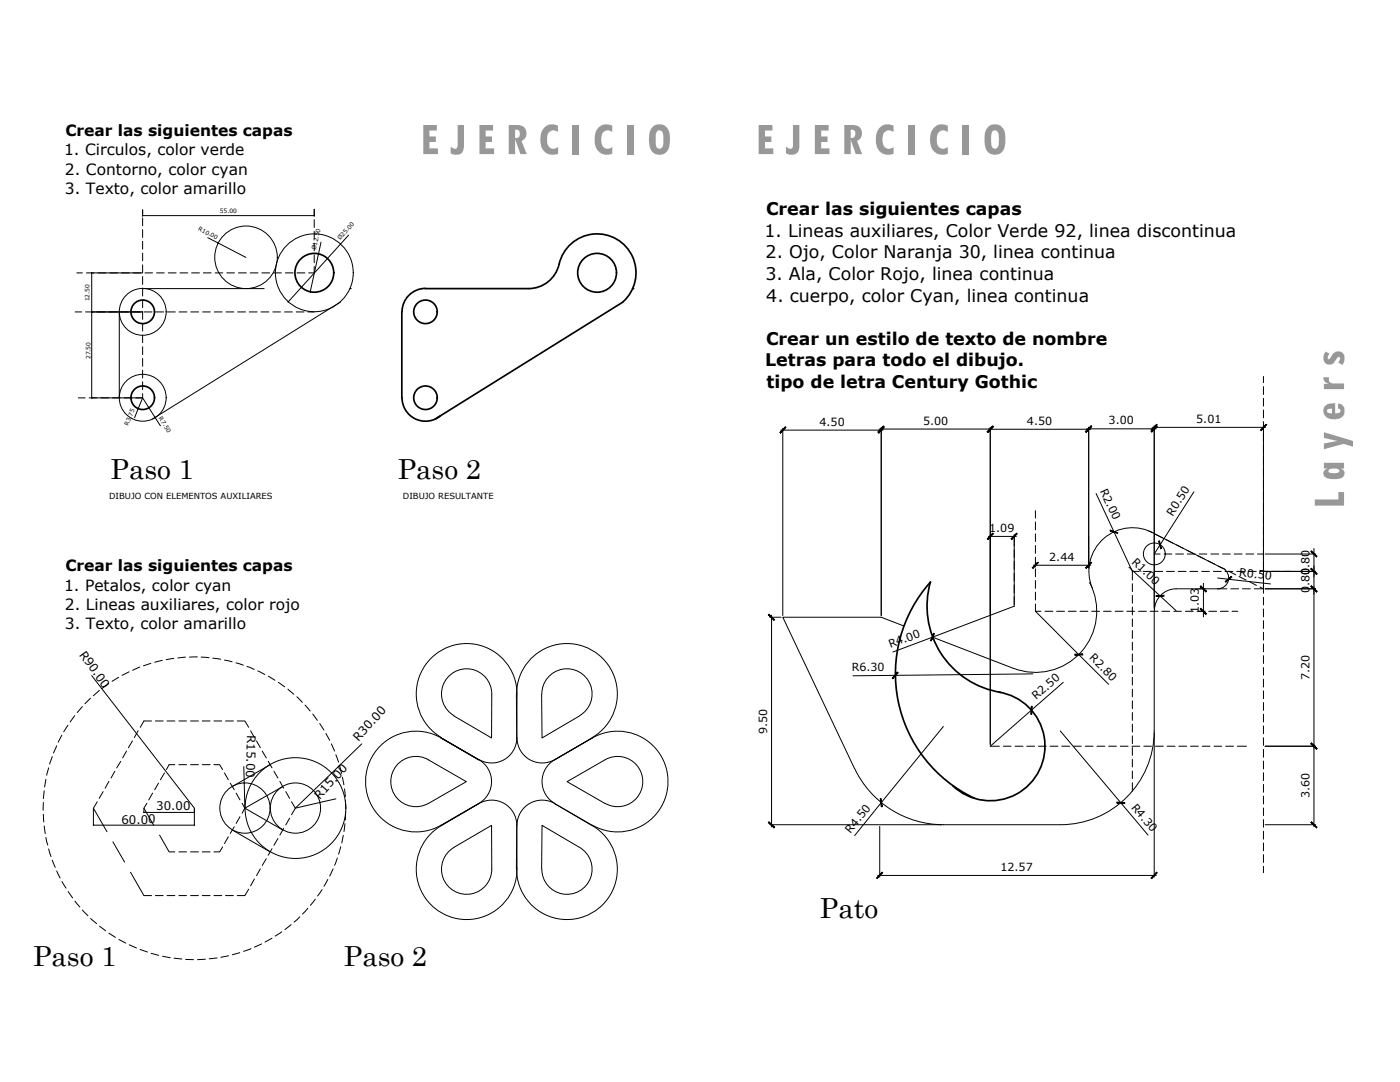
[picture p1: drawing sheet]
<svg xmlns="http://www.w3.org/2000/svg" width="279mm" height="216mm" viewBox="0 0 279 216" stroke-linecap="round" stroke-linejoin="round" font-family="sans-serif">
<!-- layer: 0 -->
<g fill="none" stroke="#000" stroke-width=".34">
<path d="M84.9 57.5a4.7 4.7 0 0 0-4.7 4.7M111.6 52.7a6.2 6.2 0 0 1-6.1 4.9h-20.6M111.6 52.7a7.8 7.8 0 0 1 11.5-5 7.8 7.8 0 0 1 1.3 12.5M80.2 62.2v17.2M80.2 79.4a4.7 4.7 0 0 0 2.7 4.2 4.7 4.7 0 0 0 5-.6M124.3 60.3l-37.5 23.3"/>
<circle cx="62.7" cy="54.4" r="3.9"/>
<circle cx="119.2" cy="54.4" r="3.9"/>
<circle cx="28.5" cy="62.2" r="2.35"/>
<circle cx="28.5" cy="79.4" r="2.35"/>
<circle cx="84.9" cy="79.4" r="2.35"/>
<circle cx="84.9" cy="62.2" r="2.35"/>
</g>
<g fill="none" stroke="#000" stroke-width=".2">
<path d="M15.3 54.5h1.1M18.3 54.4l.1 .1M18.3 54.4v25M28.4 43h34.4M28.5 41.8v1.3M28.5 43.5v1.6M28.5 45.8v1.6M28.5 48.1v1.6M28.5 50.5v1.5M28.5 52.8v1.6l-11.3 .1M28.5 55.2v1.5M28.5 57.5v1.6"/>
<path d="M28.5 59.8v1.6M28.5 57.6h24.2M28.5 43l-.1 .1M28.9 54.5h1.6M31.3 54.5h1.5M33.6 54.5h1.6M35.9 54.5h1.6M38.2 54.5h1.6M40.6 54.5h1.5M41.5 47.4l7.6 4M42.9 54.5h1.6M43.6 48.5h-.2"/>
<path d="M45.3 54.5h1.5M47.6 54.5h1.6M49.9 54.5h1.6M52.3 54.5h1.5M54.6 54.5h1.5M57 54.5h1.5M59.3 54.5h1.5M61.9 58.2l.1 .2M62.7 53.2v1.3h-1.1M62.7 41.8v1.3M62.7 43.8v1.6M62.7 46.2v1.5"/>
<path d="M62.7 48.5v1.6M62.7 50.9v1.5M62.8 43l-.1 .1M63.5 50.6l.1 .2M64.1 48.3l-2.2 10M68 48.6v.2M69.6 46.9l-12.1 13.4M15 62.2h1.3M15.6 79.4h1.4M17.1 62.2h11.3M17.8 79.4h10.7M18.3 62.2l.1 .1"/>
<path d="M18.3 79.3l.1 .2M23.8 62.2v17.2M28.5 62.2v1.5M28.5 64.5v1.6M28.5 66.9v1.5M28.5 69.2v1.6M28.5 71.5v1.6M28.5 73.8v1.6M28.5 76.2v1.5M28.5 78.5v.9M28.5 79.4l-1.6 4M28.5 79.4l3.5 5.6"/>
<path d="M28.8 62.2h1.5M31.1 62.2h1.6M33.4 62.2h1.6M35.7 62.2h1.6M38.1 62.2h1.5M40.4 62.2h1.6M42.8 62.2h1.5M45.1 62.2h1.6M47.4 62.2h1.6M49.8 62.2h1.5M52.1 62.2h1.6M54.5 62.2h1.5"/>
<path d="M56.8 62.2h1.5M57.5 60.1v.2M59.1 62.2h1.6M61.4 62.2h1.3M68 60.3l-37.6 23.3M27.5 81.4l.1 .2M30.9 83.3l.2 .1M18 139.3l-1.1 1.1M18.3 134.8l20.5 26.5M19.8 137.8l-1.2 1M20.2 137.4h.2M21.7 136.4l-1.2 .9"/>
<path d="M23.7 135.1l-1.3 .8M25.8 134l-1.4 .8M27.9 133.1l-1.4 .6M30.1 132.3l-1.5 .6M32.4 131.8l-1.5 .3M34.7 131.4l-1.5 .2M37 131.1l-1.5 .2M39.4 131.1h-1.6M40.1 131.1l1.6 .1M42.5 131.3l1.5 .2M44.8 131.7l1.5 .4M47.1 132.3l1.5 .4"/>
<path d="M49.3 133l1.4 .6M51.4 133.9l1.4 .7M53.6 134.9l1.3 .8M55.6 136.2l1.2 .8M57.5 137.5l1.1 1M59.2 139l1.1 1.1M98.1 138.5a5 5 0 0 0-7.5-4.4 5 5 0 0 0 0 8.7M98.1 138.5v8.7l-7.5-4.4M103.1 138.6v8.7M103.1 138.5a10.1 10.1 0 0 1 15-8.8 10.1 10.1 0 0 1 .1 17.4M108.1 138.5l.1 8.7 7.5-4.4M108.1 138.5a5 5 0 0 1 7.5-4.4 5 5 0 0 1 .1 8.7"/>
<path d="M8.8 157.8l-.1 1.6M9.2 155.5l-.3 1.5M9.7 153.2l-.4 1.5M10.4 151l-.5 1.5M11.3 148.8l-.6 1.5M12.3 146.7l-.7 1.4M13.6 144.7l-.9 1.3M14.9 142.8l-.9 1.3M16.4 141l-1 1.2M19.4 160l-.8 1.3 2.8 4.7M20.6 158l-.8 1.3M21.7 155.9l-.7 1.4"/>
<path d="M22.9 153.9l-.7 1.4M24.1 151.9l-.8 1.3M25.2 149.9l-.7 1.3M26.4 147.8l-.8 1.4M27.6 145.8l-.8 1.4M30.2 143.9h-1.5l-.7 1.2M30.5 158.3l-.8 1.3M31 143.9h1.6M31.6 156.3l-.7 1.3M32.8 154.2l-.8 1.4M33.3 143.9h1.6M34.9 152.6h-1.1l-.6 1"/>
<path d="M35.7 143.9h1.5M35.7 152.6h1.5M38 143.9h1.6M38 152.6h1.6M40.4 143.9h1.5M40.4 152.6h1.5M42.7 152.6h1.1l.6 1M42.7 143.9h1.6M44.8 154.2l.8 1.4M45 143.9h1.6M45.9 156.3l.9 1.3M47.1 158.3l.8 1.3"/>
<path d="M47.3 143.9h1.6l.7 1.2M48.7 153l.2 8.3M48.7 156.2l.1 .1M50 145.8l.8 1.4M51.2 147.8l.8 1.4M52.3 149.9l.8 1.3M53.5 151.9l.8 1.3M53.9 152.6l-7.5 4.3M54.7 153.9l.8 1.4M55.9 155.9l.7 1.4M56.4 156.9l-7.5 4.4 7.5 4.3M57 158l.8 1.3"/>
<path d="M58.2 160l.7 1.3-.7 1.3M60.9 140.7l1 1.2M62.4 142.5l.9 1.2M63.8 144.4l.9 1.3M65 146.4l.8 1.3M66.1 148.4l.7 1.5M66.2 154.2v.1M67 150.6l.6 1.5M67.8 152.8l.4 1.5M68.3 155.1l.3 1.5M68.8 157.4l.1 1.5M68.9 159.7l.1 1.6"/>
<path d="M72.2 148.4l-13.3 12.9 8.1-1.9M85.5 151.6l7.6 4.4-7.6 4.3M85.5 151.6a5 5 0 0 0-7.5 4.3 5 5 0 0 0 7.5 4.4M88 147.2l7.5 4.4M88 147.1a10.1 10.1 0 0 1 .2-17.4 10.1 10.1 0 0 1 15 8.8l-.1 8.8M95.6 151.6l-7.6-4.4a10.1 10.1 0 0 0-15 8.7 10.1 10.1 0 0 0 15 8.8M95.6 151.6a5 5 0 0 1 0 8.7M103.1 147.3a5 5 0 0 1-7.5 4.3M103.2 147.3a5 5 0 0 0 7.5 4.3M113.2 156l7.6-4.4a5 5 0 0 1 7.5 4.3 5 5 0 0 1-7.5 4.4zM118.2 147.2l-7.5 4.4a5 5 0 0 0 0 8.7l7.5 4.4M118.2 147.2l-7.5 4.4"/>
<path d="M118.2 147.2a10.1 10.1 0 0 1 15.1 8.7 10.1 10.1 0 0 1-15.1 8.8M8.7 160.1l-.1 1.6M8.7 162.5v1.5M8.8 164.8l.2 1.5M9.2 167.1l.3 1.5M9.7 169.4l.5 1.5M10.4 171.6l.6 1.5M11.3 173.8l.7 1.4M12.4 175.9l.8 1.3M13.6 177.9l.9 1.3M15 179.8l.9 1.2M18.6 161.3v3.3h20.2"/>
<path d="M18.7 164.6l-.1 .1M22.5 168l2.4 4M26 174l2.7 4.7h1.5M28.7 161.3v.9M28.7 162.1h10.1M28.8 162.1l-.1 .1M29.3 160.3l-.6 1 2 3.3M31 178.7h1.6M31.8 166.6l2 3.4h1.1M33.3 178.7h1.6M35.7 178.7h1.5M35.7 170h1.5"/>
<path d="M38 178.7h1.6M38 170h1.6M38.8 161.3v3.3M38.8 162.1l-.1 .1M38.8 164.6l-.1 .1M40.4 178.7h1.5M40.4 170h1.5M42.7 178.7h1.6M44.4 169l-.6 1h-1.1M45 178.7h1.6M45.6 167l-.8 1.3M46.4 165.6l7.5 4.4"/>
<path d="M46.8 165l-.9 1.3M47.9 163l-.8 1.3M48.3 160.3l.6 1-.6 1M49.6 177.4l-.7 1.3h-1.6M50.8 175.4l-.8 1.4M52 173.4l-.8 1.3M53.1 171.3l-.8 1.4M54.3 169.3l-.8 1.4M55.5 167.3l-.8 1.4M56.6 165.3l-.7 1.3M57.8 163.3l-.8 1.3M62.9 179.4l-1 1.3"/>
<path d="M63.9 160.1l-.1 .1M64.3 177.5l-.9 1.3M65.4 175.5l-.7 1.3M66.5 173.4l-.7 1.4M67.3 171.2l-.5 1.4M68 169l-.4 1.4M68.5 166.7l-.3 1.5M68.8 164.4l-.2 1.5M69 162l-.1 1.6M90.6 169.1l7.5-4.4v8.7M90.6 169.1a5 5 0 0 0 0 8.7 5 5 0 0 0 7.5-4.4M95.5 160.4l-7.5 4.4"/>
<path d="M95.6 160.3l-7.6 4.4M95.6 160.3a5 5 0 0 1 7.5 4.3M103.1 164.6l.1 8.8a10.1 10.1 0 0 1-15 8.8 10.1 10.1 0 0 1-.2-17.4M103.1 164.6v8.8M103.2 164.6a5 5 0 0 1 7.5-4.3l7.5 4.5M115.7 169.1l-7.5-4.4-.1 8.7M115.7 169.1a5 5 0 0 1-.1 8.7 5 5 0 0 1-7.5-4.4M118.2 164.8a10.1 10.1 0 0 1-.1 17.4 10.1 10.1 0 0 1-15-8.8M16.4 181.6l1.1 1.1M18.1 183.3l1.2 1M19.9 184.8l1.2 .9M21.7 186.2l1.3 .8"/>
<path d="M23.7 187.5l1.4 .7M25.8 188.5l1.4 .7M28 189.5l1.4 .5M30.2 190.2l1.5 .4M32.4 190.8l1.6 .3M34.7 191.2l1.6 .2M37.1 191.4l1.5 .1M41 191.4l-1.6 .1M43.3 191.1l-1.5 .2M45.6 190.7l-1.5 .3M47.9 190.1l-1.5 .4M50.1 189.3l-1.5 .5"/>
<path d="M52.2 188.4l-1.4 .6M54.3 187.2l-1.4 .8M56.2 185.9l-1.3 .9M58.1 184.5l-1.2 1M59.8 182.9l-1.1 1.1M61.4 181.2l-1 1.2"/>
<circle cx="49.1" cy="51.3" r="6.2"/>
<circle cx="62.7" cy="54.4" r="7.8"/>
<circle cx="28.5" cy="62.2" r="4.7"/>
<circle cx="28.5" cy="79.4" r="4.7"/>
<circle cx="48.9" cy="161.2" r="5"/>
<circle cx="59" cy="161.2" r="10.1"/>
<circle cx="59" cy="161.2" r="5"/>
</g>
<path d="M69.9 57.6h.1" fill="none" stroke="#000" stroke-width=".25"/>
<circle cx="126.3" cy="57.6" r=".17" fill="#000"/>
<!-- layer: texto -->
<g fill="#989898">
<path d="M119.3 25.7l.1-.1a2.15 2.15 0 0 1 2.8-.5v1.2h-.1a1.33 1.33 0 0 0-1.5-.1 1.33 1.33 0 0 0-.6 1.4v.7a1.29 1.29 0 0 0 .7 1.3 1.29 1.29 0 0 0 1.5-.2v1.3l-.5 .1h-1.3l-.5-.2-.6-.5-.4-.7-.2-1 .1-1.6z"/>
<path d="M125.2 24.9h1.2v5.8h-1.2z"/>
<path d="M130.2 25.4l.1-.1a2.04 2.04 0 0 1 2.3-.3 2.04 2.04 0 0 1 1.1 2.1l-.1 1.9-.2 .8-.4 .5a1.98 1.98 0 0 1-2.2 .4 1.98 1.98 0 0 1-1.2-1.9l-.1-1.4 .1-1zM131.2 26.1l-.3 .8v1.4a.95 .95 0 0 0 .9 1.3 2.12 2.12 0 0 0 .6-2v-.2a1 1 0 0 0-1.1-1.4z"/>
</g>
<!-- layer: 0 -->
<path d="M199.3 138.1a10.9 10.9 0 0 1 8.1 15.6 10.9 10.9 0 0 1-17.3 3.1M199.7 138.1a17.4 17.4 0 0 1-14-22 27.5 27.5 0 0 0 8.8 43.2" fill="none" stroke="#000" stroke-width=".34"/>
<g fill="none" stroke="#000" stroke-width=".2">
<path d="M252.2 75.1v1.2M252.2 77.1v1.6M252.2 79.5v1.5M155.8 85.8h20.4M156.2 85.4v37.4M175.4 85.6h22.6M175.9 85.3v37.5M197.2 85.7h20.5M197.6 85.3v63.3M216.8 85.6h14M217.3 85.2v28.1M218.8 98.5l7.2 15.5"/>
<path d="M229.9 85.3h22.7M230.3 84.9v36.6M238.3 98.1l-8 12.4h1.2M252.2 81.8v1.6M252.2 84.1v34.3M197.2 107h5.6M202.4 106.7v14.3l-16.3 6.1M206.2 112.8h11.5M206.6 101.9v1.5M206.6 104.2v1.5M206.6 106.5v1.5M206.6 108.9v1.5"/>
<path d="M206.6 111.2v1.9M206.6 113.5v1.6M206.6 115.8v1.6M206.6 118.2v1.5M217.5 116.3a12.2 12.2 0 0 1-1.7 13.8 12.2 12.2 0 0 1-13.5 3.2M217.5 116.2v.1M225.3 113.2l9.4 8.6M226 114h1.3M226 114v1.7M226 116.5v1.5M226 118.8v1.6M228.1 114h1.6"/>
<path d="M229.2 105.9l.7 .4M230.5 114h1.5M230.6 106.6l1.4 .7M232.3 110.5h1.6M232.7 107.7l1.4 .7M232.8 114h1.6M234.6 110.5h1.6M234.7 117.5h10.2M234.7 117.5a4.3 4.3 0 0 0-4.3 4.3M234.8 108.7l1.4 .7M235.1 114h1.6M236.9 109.8l1.4 .7"/>
<path d="M237 110.5h1.5M237.5 114h1.5M238.9 110.8l1.4 .7M239.3 110.5h1.5M239.8 114h1.6M240.2 116.4v6.7M241.1 111.9l1.3 .7M241.7 110.5h1.5M242.2 114h1.5M243 115.3l10.5 1.2M243.1 113l1.4 .6M244 113.4l-13.6-6.9a8.7 8.7 0 0 0-10.1 1 8.7 8.7 0 0 0-2.3 9.8"/>
<path d="M244 110.5h1.5M244 113.4a2.18 2.18 0 0 1 1.1 2.4 2.18 2.18 0 0 1-2.1 1.7M244.5 114h1.6M245.2 114l1.4 .7M245.6 117.5h1.6M246.3 110.5h1.6M246.8 114h1.6M247.3 115l1.4 .8M248 117.5h1.5M248.6 110.5h1.6M249.1 114h1.6M249.4 116.1l1.4 .7"/>
<path d="M251 110.5h1.2M251.5 117.2l.7 .3h-1.9M251.5 114h11.1M252.2 119.2v1.5M252.5 117.5h10.1M252.5 110.5h10.1M262.2 112.9v4.6M262.2 109.4v5.7M262.2 117.1v47.9M153.6 123.2h2.3M154 122.7v42.3M180.4 124.9l-4.5-1.7h-19.7l14.3 30.1"/>
<path d="M186.1 127.1l16.1 6.3M186.1 127.1l-7.9 3M206.1 134.5l-35.9 .3M206.6 120.5v1.5M206.6 122h1.1M206.6 122l14.6 14.5M208.5 122h1.6M210.9 122h1.5M212.2 136.2l-14.6 12.7h1.8M213.2 122h1.6M215.5 122h1.6M217.9 122h1.5"/>
<path d="M220.2 122h1.6M222.6 122h1.5M224.9 122h1.6M226 121.1v1.6M226 123.5v1.5M226 125.8v1.6M226 128.2v1.5M226 130.5v1.6M226 132.8v1.6M226 135.1v1.6M226 137.5v1.5M226 139.8v1.6"/>
<path d="M227.2 122h1.6M229.5 122h1.6M230.3 121.8v24a18.7 18.7 0 0 1-18.7 18.8h-23.3M231.9 122h1.5M234.2 122h1.6M236.6 122h1.5M238.9 122h1.6M241.2 122h1.6M243.6 122h1.5M245.9 122h1.1M252.2 121.5v1.6M252.2 123.8v1.6"/>
<path d="M252.2 126.2v1.5M252.2 128.5v1.6M252.2 130.8v1.6M252.2 133.2v1.5M252.2 135.5v1.6M252.2 137.9v1.5M170.6 153.3a19.6 19.6 0 0 0 17.7 11.3M188.3 145l-17.7 21.7M200.3 148.9h1.5M202.6 148.9h1.5M204.9 148.9h1.6M207.2 148.9h1.6"/>
<path d="M209.6 148.9h1.5M211.6 145.9l17.5 20.7M211.9 148.9h1.6M214.3 148.9h1.5M216.6 148.9h1.6M218.9 148.9h1.6M221.2 148.9h1.6M223.6 148.9h1.5M225.9 148.9h1.6M226 142.2v1.5M226 144.5v1.6M226 146.8v1.6"/>
<path d="M226 149.2v1.5M226 151.5v1.5M226 153.9v1.5M226 156.2v1.7M228.3 148.9h1.5M230.3 146.2v28.8M230.6 148.9h1.6M232.9 148.9h1.6M235.3 148.9h1.5M237.6 148.9h1.6M239.9 148.9h1.6M242.3 148.9h1.5"/>
<path d="M244.6 148.9h1.6M246.9 148.9h1.9M252.2 140.2v1.5M252.2 142.5v1.6M252.2 144.8v1.6M252.2 147.2v1.5M252.2 149.5v1.6M252.2 151.9v1.5M252.2 154.2v1.6M252.2 156.5v1.6M252.2 158.8v1.6M252.5 148.9h10.1"/>
<path d="M153.6 164.6h34.3M175.1 174.7h55.7M175.6 164.9v10.1M252.2 161.2v1.5M252.2 163.5v1.6M252.2 165.9v1.5M252.2 168.2v1.6M252.2 170.5v1.6M252.2 172.9v1.2M252.5 164.6h10.1"/>
<circle cx="230.4" cy="110.5" r="2.18"/>
</g>
<g fill="#000" stroke="#000" stroke-width=".2">
<path d="M156.7 85.2l-.9 1.2 1.1-1.1zM156.7 85.2l-.9 1.2-.2-.1z"/>
<path d="M175.2 86.3l.2 .1 .9-1.2zM176.3 85.2l.2 .1-1.1 1.1z"/>
<path d="M176.3 85l-.9 1.2 1.1-1.1zM176.3 85l-.9 1.2-.2-.1z"/>
<path d="M197 86.1l.2 .1 .9-1.2zM198.1 85l.2 .1-1.1 1.1z"/>
<path d="M198.1 85.1l-.9 1.1 1.1-1.1zM198.1 85.1l-.9 1.1h-.2z"/>
<path d="M216.6 86.2h.2l1-1.1zM217.8 85.1h.1l-1.1 1.1z"/>
<path d="M217.8 85l-1 1.2 1.1-1.1zM216.6 86.1l1.2-1.1-1 1.2z"/>
<path d="M229.7 86.1l.1 .1 1.1-1.2zM230.9 85v.1l-1.1 1.1z"/>
<path d="M230.9 84.7l-1.1 1.2 1.1-1.1zM229.7 85.8l1.2-1.1-1.1 1.2z"/>
<path d="M251.6 85.8l.1 .1 1-1.2zM252.7 84.7l.1 .1-1.1 1.1z"/>
<path d="M198.1 106.4l-.9 1.2 1.1-1.1zM198.1 106.4l-.9 1.2-.2-.1z"/>
<path d="M201.8 107.5l.1 .1 1-1.2zM202.9 106.4l.1 .1-1.1 1.1z"/>
<path d="M207.1 112.2l-1 1.2 1.1-1.1zM207.1 112.2l-1 1.2-.1-.1z"/>
<path d="M216.6 113.3l.2 .1 1-1.2zM217.8 112.2l.1 .1-1.1 1.1z"/>
<path d="M221.6 105.8l-.1 .1 1.6 .4zM221.5 105.9l1.6 .4-.1 .1z"/>
<path d="M230.7 118.8v.2l1.6-.2zM230.7 119l1.6-.2v.2z"/>
<path d="M231.3 108l.4 1.4-.3-1.5zM231.3 108l.4 1.4-.1 .1z"/>
<path d="M239.7 116.9l-.2 .1 1.3 1zM239.5 117l1.3 1-.2 .1z"/>
<path d="M245.7 115l-1.1 1.1 1.2-.9zM244.5 116l1.2-1-1.1 1.1z"/>
<path d="M261.7 113.4l-.1 .1 1.2 1zM261.6 113.5l1.2 1-.1 .1z"/>
<path d="M261.7 109.9l-.1 .1 1.2 1zM261.6 110l1.2 1-.1 .1z"/>
<path d="M261.6 117l1.1 1.1 .1-.1zM261.7 116.9l1.1 1.1-1.2-1z"/>
<path d="M261.6 117l1.1 1.1 .1-.1zM261.7 116.9l1.1 1.1-1.2-1z"/>
<path d="M261.6 113.5l1.1 1.1 .1-.1zM261.7 113.4l1.1 1.1-1.2-1z"/>
<path d="M153.3 122.7l1.1 1.1 .2-.1zM153.3 122.7l.2-.1 1.1 1.1z"/>
<path d="M179.1 134.1l-1 1.2 .1 .1zM179.1 134.1l.2 .2-1.1 1.1z"/>
<path d="M186.3 126.4l-.6 1.4 .2 .1zM186.3 126.4l.2 .1-.6 1.4z"/>
<path d="M214.5 130.7h1.6v-.2zM214.5 130.5h1.6l-1.6 .2z"/>
<path d="M239.5 121.5l1.1 1.1 .2-.1zM239.5 121.5l.2-.1 1.1 1.1z"/>
<path d="M205.8 140.9l.1 1.6 .1-1.6zM205.8 140.9l.1 1.6h-.2z"/>
<path d="M261.7 148.3l-.1 .1 1.2 1zM261.6 148.4l1.2 1-.1 .1z"/>
<path d="M261.6 148.4l1.1 1.1 .1-.1zM261.7 148.3l1.1 1.1-1.2-1z"/>
<path d="M153.5 164l-.2 .1 1.3 1zM153.3 164.1l1.3 1-.2 .1z"/>
<path d="M175.7 159.4l.2 1.6h.1zM175.7 159.4h.2l.1 1.6z"/>
<path d="M176 174l-.9 1.3 1.1-1.1zM176 174l-.9 1.3-.2-.1z"/>
<path d="M222.9 160.2l1.6 .1v-.1zM222.9 160l1.6 .2h-1.6z"/>
<path d="M229.7 175.2l.1 .1 1.1-1.3zM230.9 174v.2l-1.1 1.1z"/>
<path d="M261.7 164l-.1 .1 1.2 1zM261.6 164.1l1.2 1-.1 .1z"/>
</g>
<!-- layer: texto -->
<g fill="#989898">
<path d="M186.5 25.4l.2-.2a2.32 2.32 0 0 1 2.5-.1v1.2a1.37 1.37 0 0 0-1.6-.1 1.37 1.37 0 0 0-.6 1.5v.3a1.36 1.36 0 0 0 .4 1.3 1.36 1.36 0 0 0 1.5 .2l.3-.1v1.3l-.8 .2h-.7l-.7-.2-1-1-.3-.9-.1-1.7 .3-.8z"/>
<path d="M192.1 24.9h1.3v5.8h-1.3z"/>
<path d="M264.1 75.3h1.2a.81 .81 0 0 0 0 .8 .81 .81 0 0 0 .7 .4h2.2v1.2h-4v-1.1h1a1.31 1.31 0 0 1-1.1-1.3z"/>
<path d="M264.6 70.2l.7 .4-.3 .6a.3 .3 0 0 0 .1 .5 .3 .3 0 0 0 .4-.3l.2-.4a1.4 1.4 0 0 1 2-.7 1.4 1.4 0 0 1 .5 2l-.3 .5-.8-.5 .3-.4a.39 .39 0 0 0-.2-.7 .39 .39 0 0 0-.5 .4l-.1 .2a1.31 1.31 0 0 1-2.1 .6 1.7 1.7 0 0 1 .1-2.2z"/>
<path d="M197.2 25.4l.6-.5 .6-.1a2.25 2.25 0 0 1 2.2 2.8v1.3l-.4 1.2a2.04 2.04 0 0 1-2.4 .6 2.04 2.04 0 0 1-1.3-2.1v-1.9l.2-.7zM198.1 26.1l-.3 .7v1.5a.99 .99 0 0 0 1 1.3 2.06 2.06 0 0 0 .6-1.9l-.1-.5a.88 .88 0 0 0-.2-.9 .88 .88 0 0 0-1-.2z"/>
</g>
<g font-size="9.6" fill="#989898">
<text x="83.8" y="30.7">EJERCICIO</text>
<text x="150.8" y="30.7">EJERCICIO</text>
<text x="268.2" y="101.5" transform="rotate(-90 268.2 101.5)">Layers</text>
</g>
<g font-size="5.5">
<text x="22.1" y="95.6">Paso 1</text>
<text x="79.4" y="95.6">Paso 2</text>
<text x="163.6" y="183.1">Pato</text>
<text x="6.6" y="192.7">Paso 1</text>
<text x="68.6" y="192.7">Paso 2</text>
</g>
<g font-size="3.5">
<text x="152.6" y="47.2">1. Lineas auxiliares, Color Verde 92, linea discontinua</text>
<text x="152.9" y="42.9">Crear las siguientes capas</text>
<text x="152.8" y="51.6">2. Ojo, Color Naranja 30, linea continua</text>
<text x="152.8" y="55.9">3. Ala, Color Rojo, linea continua</text>
<text x="152.9" y="60.2">4. cuerpo, color Cyan, linea continua</text>
<text x="152.9" y="68.8">Crear un estilo de texto de nombre</text>
<text x="152.7" y="73.1">Letras para todo el dibujo.</text>
<text x="153" y="77.4">tipo de letra Century Gothic</text>
</g>
<g font-size="3.1">
<text x="13.1" y="27.1">Crear las siguientes capas</text>
<text x="12.8" y="31">1. Circulos, color verde</text>
<text x="13" y="34.9">2. Contorno, color cyan</text>
<text x="13" y="38.7">3. Texto, color amarillo</text>
<text x="12.8" y="117.9">1. Petalos, color cyan</text>
<text x="13.1" y="114">Crear las siguientes capas</text>
<text x="13" y="121.7">2. Lineas auxiliares, color rojo</text>
<text x="13" y="125.6">3. Texto, color amarillo</text>
</g>
<g font-size="2.4">
<text x="15.8" y="130.6" transform="rotate(54 15.8 130.6)">R90.00</text>
<text x="49.3" y="146.7" transform="rotate(91 49.3 146.7)">R15.00</text>
<text x="71.5" y="148.1" transform="rotate(-48 71.5 148.1)">R30.00</text>
<text x="31.2" y="161.7">30.00</text>
<text x="63.8" y="159.7" transform="rotate(-48 63.8 159.7)">R15.00</text>
<text x="24.2" y="164.4">60.00</text>
</g>
<g font-size="2.2">
<text x="163.5" y="84.9">4.50</text>
<text x="184.2" y="84.7">5.00</text>
<text x="204.9" y="84.8">4.50</text>
<text x="221.2" y="84.7">3.00</text>
<text x="238.7" y="84.4">5.01</text>
<text x="219.5" y="97.9" transform="rotate(65 219.5 97.9)">R2.00</text>
<text x="197.4" y="106.1">1.09</text>
<text x="234" y="103.1" transform="rotate(-58 234 103.1)">R0.50</text>
<text x="209.4" y="111.9">2.44</text>
<text x="225.8" y="112.4" transform="rotate(43 225.8 112.4)">R1.00</text>
<text x="247.2" y="114.9" transform="rotate(7 247.2 114.9)">R0.50</text>
<text x="261.3" y="118.3" transform="rotate(-90 261.3 118.3)">0.80.80</text>
<text x="239.3" y="122.3" transform="rotate(-90 239.3 122.3)">1.03</text>
<text x="177.7" y="129.3" transform="rotate(-21 177.7 129.3)">R4.00</text>
<text x="217.3" y="131.4" transform="rotate(45 217.3 131.4)">R2.80</text>
<text x="170" y="134">R6.30</text>
<text x="261.3" y="135.7" transform="rotate(-90 261.3 135.7)">7.20</text>
<text x="206.8" y="139.8" transform="rotate(-41 206.8 139.8)">R2.50</text>
<text x="153.1" y="146.4" transform="rotate(-90 153.1 146.4)">9.50</text>
<text x="225.7" y="161.1" transform="rotate(50 225.7 161.1)">R4.30</text>
<text x="261.3" y="159.3" transform="rotate(-90 261.3 159.3)">3.60</text>
<text x="169.7" y="166.3" transform="rotate(-51 169.7 166.3)">R4.50</text>
<text x="199.7" y="173.8">12.57</text>
</g>
<g font-size="1.7">
<text x="21.8" y="99.7">DIBUJO CON ELEMENTOS AUXILIARES</text>
<text x="80.4" y="99.6">DIBUJO RESULTANTE</text>
</g>
<g font-size="1.2">
<text x="39.5" y="45.9" transform="rotate(27 39.5 45.9)">R10.00</text>
<text x="43.9" y="42.6">55.00</text>
<text x="67.9" y="48" transform="rotate(-48 67.9 48)">Ø25.00</text>
<text x="63" y="50" transform="rotate(-78 63 50)">Ø12.50</text>
<text x="17.8" y="60.1" transform="rotate(-90 17.8 60.1)">12.50</text>
<text x="18.1" y="71.7" transform="rotate(-90 18.1 71.7)">27.50</text>
<text x="31.6" y="83.5" transform="rotate(57 31.6 83.5)">R7.50</text>
<text x="25.6" y="85" transform="rotate(-67 25.6 85)">R3.75</text>
</g>
</svg>
